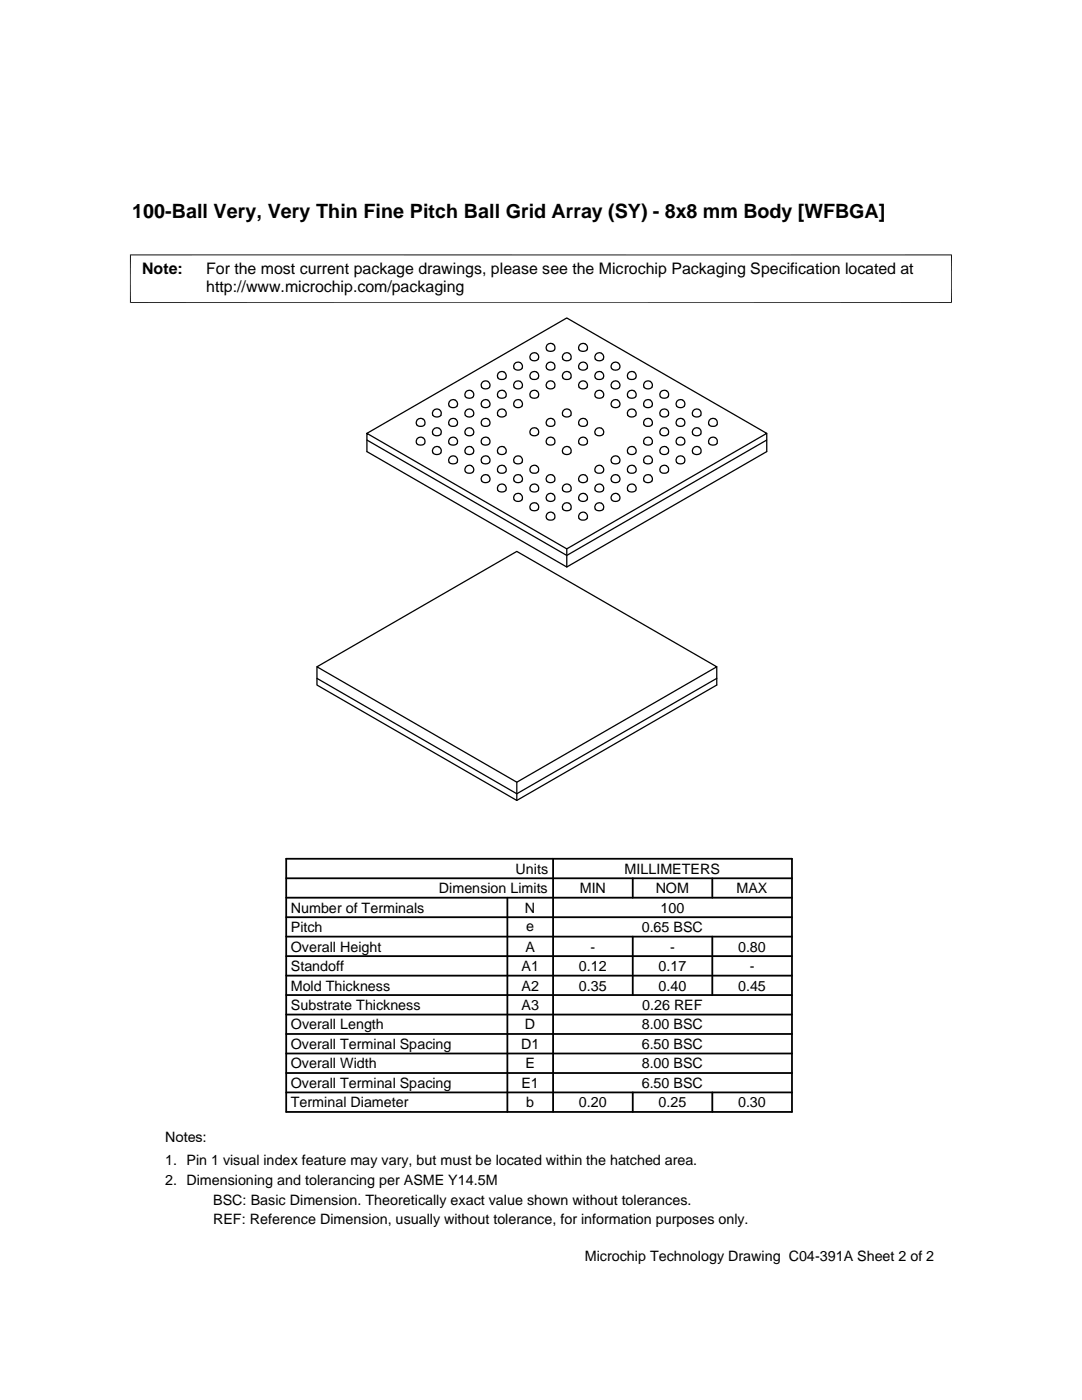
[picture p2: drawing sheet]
<svg xmlns="http://www.w3.org/2000/svg" width="216mm" height="279mm" viewBox="0 0 216 279" stroke-linecap="round" stroke-linejoin="round" font-family="sans-serif">
<g fill="none" stroke="#000" stroke-width=".25">
<path d="M92.9 78.2a.84 .84 0 0 1 1.4-.1 .84 .84 0 0 1-.3 1.3 .81 .81 0 0 1-1.1-.1 .81 .81 0 0 1 0-1.1zM96.2 76.3a.87 .87 0 0 1 1.3-.1 .87 .87 0 0 1 0 1.2 .87 .87 0 0 1-1.2 .1 .81 .81 0 0 1-.1-1.2zM99.4 78.2a.84 .84 0 0 1 1.4-.1 .84 .84 0 0 1-.3 1.3 .81 .81 0 0 1-1.1-.2 .81 .81 0 0 1 0-1zM99.4 74.5a.84 .84 0 0 1 1.4-.1 .84 .84 0 0 1-.3 1.3 .83 .83 0 0 1-1.1-.2 .83 .83 0 0 1 0-1zM105.9 78.2a.87 .87 0 0 1 1.3-.2 .87 .87 0 0 1 .1 1.3 .87 .87 0 0 1-1.3 .1 .75 .75 0 0 1-.1-1.2zM105.9 74.5a.87 .87 0 0 1 1.3-.2 .87 .87 0 0 1 .1 1.2 .87 .87 0 0 1-1.3 .1 .75 .75 0 0 1-.1-1.1zM109.2 68.9a.86 .86 0 0 1 1.2-.2 .86 .86 0 0 1 .1 1.2 .86 .86 0 0 1-1.2 .1 .74 .74 0 0 1-.1-1.1zM109.2 72.6a.86 .86 0 0 1 1.2-.2 .86 .86 0 0 1 .1 1.2 .86 .86 0 0 1-1.2 .1 .73 .73 0 0 1-.1-1.1zM109.2 76.3a.86 .86 0 0 1 1.2-.1 .86 .86 0 0 1 .1 1.2 .86 .86 0 0 1-1.2 .1 .73 .73 0 0 1-.1-1.2zM112.4 70.7a.86 .86 0 0 1 1.2-.2 .86 .86 0 0 1 .2 1.3 .86 .86 0 0 1-1.3 .1 .73 .73 0 0 1-.1-1.2zM112.4 74.5a.86 .86 0 0 1 1.2-.2 .86 .86 0 0 1 .2 1.2 .86 .86 0 0 1-1.3 .1 .74 .74 0 0 1-.1-1.1zM115.6 68.9a.85 .85 0 0 1 1.2-.3 .85 .85 0 0 1 .3 1.1 .85 .85 0 0 1-1.1 .4l-.2-.1a.74 .74 0 0 1-.2-1.1z"/>
<path d="M115.6 72.6a.87 .87 0 0 1 1.3-.2 .87 .87 0 0 1 .1 1.3 .87 .87 0 0 1-1.2 0 .73 .73 0 0 1-.2-1.1zM115.6 76.3a.87 .87 0 0 1 1.3-.1 .87 .87 0 0 1 .1 1.2 .87 .87 0 0 1-1.2 .1 .73 .73 0 0 1-.2-1.2zM118.9 78.2a.84 .84 0 0 1 1.3-.1 .84 .84 0 0 1-.3 1.3 .81 .81 0 0 1-1-.1 .81 .81 0 0 1 0-1.1zM118.9 70.7a.87 .87 0 0 1 1.2-.2 .87 .87 0 0 1 .2 1.3 .87 .87 0 0 1-1.3 .1 .73 .73 0 0 1-.1-1.2zM118.9 74.5a.84 .84 0 0 1 1.3-.1 .84 .84 0 0 1-.3 1.3 .82 .82 0 0 1-1-.2 .82 .82 0 0 1 0-1zM122.1 72.6a.87 .87 0 0 1 1.3-.2 .87 .87 0 0 1 .1 1.3 .87 .87 0 0 1-1.3 0 .73 .73 0 0 1-.1-1.1zM122.1 76.3a.87 .87 0 0 1 1.3-.1 .87 .87 0 0 1 .1 1.2 .87 .87 0 0 1-1.3 .1 .73 .73 0 0 1-.1-1.2zM125.4 78.2a.84 .84 0 0 1 1.3-.1 .84 .84 0 0 1-.3 1.3 .81 .81 0 0 1-1-.2 .81 .81 0 0 1 0-1zM125.4 74.5a.84 .84 0 0 1 1.3-.1 .84 .84 0 0 1-.3 1.3 .83 .83 0 0 1-1-.2 .83 .83 0 0 1 0-1zM128.6 76.3a.87 .87 0 0 1 1.3-.1 .87 .87 0 0 1 .1 1.2 .87 .87 0 0 1-1.3 .1 .81 .81 0 0 1-.1-1.2zM131.8 78.2a.87 .87 0 0 1 1.3-.2 .87 .87 0 0 1 .1 1.3 .87 .87 0 0 1-1.2 .1 .75 .75 0 0 1-.2-1.2zM73.2 86.5l39.9-23 39.9 23-39.9 23-39.9-23v3.6l39.9 23.1 39.9-23.1v-3.6"/>
<path d="M73.2 87.8l39.9 23 39.9-23M83.2 83.8a.86 .86 0 0 1 1.3-.2 .86 .86 0 0 1 .1 1.3 .86 .86 0 0 1-1.2 .1 .74 .74 0 0 1-.2-1.2zM83.2 87.6a.86 .86 0 0 1 1.3-.2 .86 .86 0 0 1 .1 1.2 .86 .86 0 0 1-1.2 .1 .74 .74 0 0 1-.2-1.1zM86.5 82a.87 .87 0 0 1 1.2-.2 .87 .87 0 0 1 .2 1.2 .87 .87 0 0 1-1.3 .1 .7 .7 0 0 1-.1-1.1zM86.5 89.4a.87 .87 0 0 1 1.2-.1 .87 .87 0 0 1 .2 1.2 .87 .87 0 0 1-1.3 .1 .73 .73 0 0 1-.1-1.2zM86.5 85.7a.87 .87 0 0 1 1.2-.2 .87 .87 0 0 1 .1 1.3 .87 .87 0 0 1-1.2 0 .73 .73 0 0 1-.1-1.1zM89.7 87.6a.84 .84 0 0 1 1.4-.1 .84 .84 0 0 1-.4 1.3 .81 .81 0 0 1-1-.2 .81 .81 0 0 1 0-1zM89.7 91.3a.85 .85 0 0 1 1.2-.3 .85 .85 0 0 1 .3 1.1 .85 .85 0 0 1-1.1 .4h-.3a.74 .74 0 0 1-.1-1.2zM89.7 80.1a.87 .87 0 0 1 1.3-.2 .87 .87 0 0 1 .1 1.2 .87 .87 0 0 1-1.3 .1 .73 .73 0 0 1-.1-1.1zM89.7 83.8a.84 .84 0 0 1 1.4 0 .84 .84 0 0 1-.4 1.3 .82 .82 0 0 1-1-.2 .82 .82 0 0 1 0-1.1zM92.9 82a.87 .87 0 0 1 1.3-.2 .87 .87 0 0 1 .1 1.2 .87 .87 0 0 1-1.2 .1 .7 .7 0 0 1-.2-1.1zM92.9 89.4a.87 .87 0 0 1 1.3-.1 .87 .87 0 0 1 .1 1.2 .87 .87 0 0 1-1.2 .1 .73 .73 0 0 1-.2-1.2z"/>
<path d="M92.9 93.2a.84 .84 0 0 1 1.4-.1 .84 .84 0 0 1-.3 1.3 .81 .81 0 0 1-1.1-.2 .81 .81 0 0 1 0-1zM93 85.7a.87 .87 0 0 1 1.2-.2 .87 .87 0 0 1 .1 1.3 .87 .87 0 0 1-1.2 0 .73 .73 0 0 1-.1-1.1zM96.2 87.6a.84 .84 0 0 1 1.3-.1 .84 .84 0 0 1-.3 1.3 .81 .81 0 0 1-1-.2 .81 .81 0 0 1 0-1zM96.2 80.1a.87 .87 0 0 1 1.2-.2 .87 .87 0 0 1 .2 1.2 .87 .87 0 0 1-1.3 .1 .82 .82 0 0 1-.1-1.1zM96.2 91.3a.86 .86 0 0 1 1.1-.3 .86 .86 0 0 1 .4 1.1 .86 .86 0 0 1-1.1 .4 .72 .72 0 0 1-.4-1.2zM96.2 95.1a.87 .87 0 0 1 1.2-.2 .87 .87 0 0 1 .2 1.2 .87 .87 0 0 1-1.3 .1 .8 .8 0 0 1-.1-1.1zM96.2 83.8a.84 .84 0 0 1 1.3-.1 .84 .84 0 0 1-.3 1.4 .83 .83 0 0 1-1-.2 .83 .83 0 0 1 0-1.1zM99.4 96.9a.84 .84 0 0 1 1.4-.1 .84 .84 0 0 1-.3 1.3 .81 .81 0 0 1-1.1-.1 .81 .81 0 0 1 0-1.1zM99.4 81.9a.87 .87 0 0 1 1.3-.1 .87 .87 0 0 1 .1 1.2 .87 .87 0 0 1-1.3 .1l-.1-.2a.85 .85 0 0 1 0-1zM99.4 89.4a.87 .87 0 0 1 1.3-.1 .87 .87 0 0 1 .1 1.2 .87 .87 0 0 1-1.3 .1 .82 .82 0 0 1-.1-1.2zM99.4 93.2a.85 .85 0 0 1 1.2-.3 .85 .85 0 0 1 .3 1.1 .85 .85 0 0 1-1.1 .4 .73 .73 0 0 1-.4-1.2zM102.7 91.3a.87 .87 0 0 1 1.2-.2 .87 .87 0 0 1 .2 1.3 .87 .87 0 0 1-1.3 .1 .76 .76 0 0 1-.1-1.2z"/>
<path d="M105.9 96.9a.87 .87 0 0 1 1.3-.2 .87 .87 0 0 1 .1 1.3 .87 .87 0 0 1-1.3 .1 .75 .75 0 0 1-.1-1.2zM105.9 93.2a.86 .86 0 0 1 1.3-.2 .86 .86 0 0 1 .1 1.2 .86 .86 0 0 1-1.3 .1 .75 .75 0 0 1-.1-1.1zM109.2 95.1a.86 .86 0 0 1 1.2-.2 .86 .86 0 0 1 .1 1.2 .86 .86 0 0 1-1.2 .1 .73 .73 0 0 1-.1-1.1zM109.2 98.8a.86 .86 0 0 1 1.2-.2 .86 .86 0 0 1 .1 1.2 .86 .86 0 0 1-1.2 .1 .73 .73 0 0 1-.1-1.1zM109.2 83.8a.86 .86 0 0 1 1.2-.2 .86 .86 0 0 1 .1 1.3 .86 .86 0 0 1-1.2 .1 .74 .74 0 0 1-.1-1.2zM109.2 87.6a.86 .86 0 0 1 1.2-.2 .86 .86 0 0 1 .1 1.2 .86 .86 0 0 1-1.2 .1 .74 .74 0 0 1-.1-1.1zM112.4 82a.86 .86 0 0 1 1.2-.2 .86 .86 0 0 1 .2 1.2 .86 .86 0 0 1-1.3 .1 .7 .7 0 0 1-.1-1.1zM112.4 89.4a.86 .86 0 0 1 1.2-.1 .86 .86 0 0 1 .2 1.2 .86 .86 0 0 1-1.3 .1 .73 .73 0 0 1-.1-1.2zM112.4 96.9a.86 .86 0 0 1 1.2-.2 .86 .86 0 0 1 .2 1.3 .86 .86 0 0 1-1.3 .1 .74 .74 0 0 1-.1-1.2zM115.6 87.6a.84 .84 0 0 1 1.4-.1 .84 .84 0 0 1-.3 1.3 .81 .81 0 0 1-1.1-.2 .81 .81 0 0 1 0-1zM115.6 95.1a.87 .87 0 0 1 1.3-.2 .87 .87 0 0 1 .1 1.2 .87 .87 0 0 1-1.2 .1 .73 .73 0 0 1-.2-1.1zM115.6 98.8a.87 .87 0 0 1 1.3-.2 .87 .87 0 0 1 .1 1.3 .87 .87 0 0 1-1.2 0 .73 .73 0 0 1-.2-1.1z"/>
<path d="M115.6 83.8a.84 .84 0 0 1 1.4 0 .84 .84 0 0 1-.3 1.3 .82 .82 0 0 1-1.1-.2 .82 .82 0 0 1 0-1.1zM118.9 96.9a.84 .84 0 0 1 1.3-.1 .84 .84 0 0 1-.3 1.3 .81 .81 0 0 1-1-.1 .81 .81 0 0 1 0-1.1zM118.9 93.2a.84 .84 0 0 1 1.3-.1 .84 .84 0 0 1-.3 1.3 .81 .81 0 0 1-1-.2 .81 .81 0 0 1 0-1zM118.9 85.7a.87 .87 0 0 1 1.2-.2 .87 .87 0 0 1 .2 1.3 .87 .87 0 0 1-1.3 0 .73 .73 0 0 1-.1-1.1zM122.1 91.3a.85 .85 0 0 1 1.2-.3 .85 .85 0 0 1 .3 1.1 .85 .85 0 0 1-1.1 .4h-.3a.74 .74 0 0 1-.1-1.2zM122.1 95.1a.87 .87 0 0 1 1.3-.2 .87 .87 0 0 1 .1 1.2 .87 .87 0 0 1-1.3 .1 .73 .73 0 0 1-.1-1.1zM122.1 80.1a.87 .87 0 0 1 1.3-.2 .87 .87 0 0 1 .1 1.2 .87 .87 0 0 1-1.3 .1 .73 .73 0 0 1-.1-1.1zM122.1 98.8a.87 .87 0 0 1 1.3-.2 .87 .87 0 0 1 .1 1.3 .87 .87 0 0 1-1.3 0 .73 .73 0 0 1-.1-1.1zM125.4 96.9a.84 .84 0 0 1 1.3-.1 .84 .84 0 0 1-.3 1.3 .81 .81 0 0 1-1-.1 .81 .81 0 0 1 0-1.1zM125.4 81.9a.87 .87 0 0 1 1.2-.1 .87 .87 0 0 1 .1 1.2 .87 .87 0 0 1-1.2 .1l-.2-.2a.85 .85 0 0 1 .1-1zM125.4 89.4a.87 .87 0 0 1 1.2-.1 .87 .87 0 0 1 .1 1.2 .87 .87 0 0 1-1.2 .1 .82 .82 0 0 1-.1-1.2zM125.4 93.2a.85 .85 0 0 1 1.1-.3 .85 .85 0 0 1 .3 1.1 .85 .85 0 0 1-1.1 .4 .73 .73 0 0 1-.3-1.2z"/>
<path d="M128.6 87.6a.84 .84 0 0 1 1.3-.1 .84 .84 0 0 1-.3 1.3 .81 .81 0 0 1-1-.2 .81 .81 0 0 1 0-1zM128.6 83.8a.84 .84 0 0 1 1.4 0 .84 .84 0 0 1-.4 1.3 .83 .83 0 0 1-1-.2 .83 .83 0 0 1 0-1.1zM128.6 91.3a.85 .85 0 0 1 1.2-.3 .85 .85 0 0 1 .3 1.2 .85 .85 0 0 1-1.1 .3h-.3a.83 .83 0 0 1-.1-1.2zM128.6 95a.87 .87 0 0 1 1.3-.1 .87 .87 0 0 1 .1 1.2 .87 .87 0 0 1-1.3 .1 .8 .8 0 0 1-.1-1.2zM128.6 80.1a.87 .87 0 0 1 1.3-.2 .87 .87 0 0 1 .1 1.3 .87 .87 0 0 1-1.3 0 .82 .82 0 0 1-.1-1.1zM131.8 93.2a.86 .86 0 0 1 1.3-.2 .86 .86 0 0 1 .1 1.2 .86 .86 0 0 1-1.2 .1 .75 .75 0 0 1-.2-1.1zM135.1 87.6a.87 .87 0 0 1 1.2-.2 .87 .87 0 0 1 .2 1.2 .87 .87 0 0 1-1.3 .1 .75 .75 0 0 1-.1-1.1zM135.1 83.8a.87 .87 0 0 1 1.2-.2 .87 .87 0 0 1 .2 1.3 .87 .87 0 0 1-1.3 .1 .75 .75 0 0 1-.1-1.2zM135.1 91.3a.87 .87 0 0 1 1.2-.2 .87 .87 0 0 1 .2 1.3 .87 .87 0 0 1-1.3 .1 .76 .76 0 0 1-.1-1.2zM138.3 82a.86 .86 0 0 1 1.3-.2 .86 .86 0 0 1 .1 1.2 .86 .86 0 0 1-1.2 .1 .7 .7 0 0 1-.2-1.1zM138.3 89.4a.86 .86 0 0 1 1.3-.1 .86 .86 0 0 1 .1 1.2 .86 .86 0 0 1-1.2 .1 .73 .73 0 0 1-.2-1.2zM138.3 85.7a.86 .86 0 0 1 1.3-.2 .86 .86 0 0 1 .1 1.3 .86 .86 0 0 1-1.2 0 .73 .73 0 0 1-.2-1.1z"/>
<path d="M141.6 83.8a.86 .86 0 0 1 1.2-.2 .86 .86 0 0 1 .1 1.3 .86 .86 0 0 1-1.2 .1 .74 .74 0 0 1-.1-1.2zM141.6 87.6a.86 .86 0 0 1 1.2-.2 .86 .86 0 0 1 .1 1.2 .86 .86 0 0 1-1.2 .1 .74 .74 0 0 1-.1-1.1zM105.9 100.7a.87 .87 0 0 1 1.3-.2 .87 .87 0 0 1 .1 1.2 .87 .87 0 0 1-1.3 .1 .76 .76 0 0 1-.1-1.1zM109.2 102.5a.84 .84 0 0 1 1.1-.2 .84 .84 0 0 1 .3 1.1 .84 .84 0 0 1-1.1 .4l-.2-.1a.73 .73 0 0 1-.1-1.2zM112.4 100.7a.86 .86 0 0 1 1.2-.2 .86 .86 0 0 1 .2 1.2 .86 .86 0 0 1-1.3 .1 .74 .74 0 0 1-.1-1.1zM113.1 109.5v3.7M115.6 102.6a.84 .84 0 0 1 1.4-.1 .84 .84 0 0 1-.3 1.3 .81 .81 0 0 1-1.1-.2 .81 .81 0 0 1 0-1zM118.9 100.7a.85 .85 0 0 1 1.1-.3 .85 .85 0 0 1 .4 1.1 .85 .85 0 0 1-1.1 .4l-.3-.1a.74 .74 0 0 1-.1-1.1zM63.2 133.1l39.9-23.1 39.9 23.1-39.9 23zM63.2 135.4l39.9 23 39.9-23M143 133.1v3.6l-39.9 23-39.9-23v-3.6M103.1 156.1v3.6"/>
<circle cx="103.4" cy="73.1" r=".87"/>
<circle cx="103.4" cy="76.8" r=".87"/>
<circle cx="106.6" cy="71.2" r=".87"/>
<circle cx="103.4" cy="95.6" r=".87"/>
<circle cx="103.4" cy="99.3" r=".87"/>
<circle cx="103.4" cy="80.6" r=".87"/>
<circle cx="106.6" cy="86.2" r=".87"/>
<circle cx="132.5" cy="82.5" r=".87"/>
<circle cx="132.5" cy="86.2" r=".87"/>
<circle cx="132.5" cy="89.9" r=".87"/>
<circle cx="135.8" cy="80.6" r=".87"/>
</g>
<path d="M26 50.8v9.7M189.9 50.8v9.7M189.9 50.9h-164M25.9 60.4h164" fill="none" stroke="#000" stroke-width=".2"/>
<g fill="none" stroke="#000" stroke-width=".36">
<path d="M57.1 171.4h100.9v50.5h-100.9zM57.1 179.2h100.9M57.1 175.3h100.9M101.2 179.2v42.7M110.4 171.4v50.5M126.3 175.3v3.9M142.1 175.3v3.9M57.1 190.8h100.9M57.1 186.9h100.9M57.1 183h100.9M57.1 194.7h100.9M57.1 198.6h100.9"/>
<path d="M126.3 186.9v11.7M142.1 186.9v11.7M57.1 206.4h100.9M57.1 202.5h100.9M57.1 214.1h100.9M57.1 210.2h100.9M57.1 218h100.9M126.3 218v3.9M142.1 218v3.9"/>
</g>
<text font-size="3.9" x="26.4" y="43.5">100-Ball Very, Very Thin Fine Pitch Ball Grid Array (SY) - 8x8 mm Body [WFBGA]</text>
<g font-size="3.2">
<text x="28.4" y="54.6">Note:</text>
<text x="41.1" y="54.6">For the most current package drawings, please see the Microchip Packaging Specification located at</text>
<text x="41.1" y="58.3">http://www.microchip.com/packaging</text>
</g>
<g font-size="2.9">
<text x="87.6" y="178.2">Dimension Limits</text>
<text x="102.9" y="174.4">Units</text>
<text x="115.7" y="178.2">MIN</text>
<text x="124.6" y="174.4">MILLIMETERS</text>
<text x="130.8" y="178.2">NOM</text>
<text x="147" y="178.2">MAX</text>
<text x="58" y="182.1">Number of Terminals</text>
<text x="104.8" y="182.1">N</text>
<text x="105" y="185.7">e</text>
<text x="131.8" y="182.1">100</text>
<text x="58" y="189.9">Overall Height</text>
<text x="58" y="186">Pitch</text>
<text x="104.8" y="189.9">A</text>
<text x="117.8" y="189.9">-</text>
<text x="128" y="186">0.65 BSC</text>
<text x="133.7" y="189.9">-</text>
<text x="147.3" y="189.9">0.80</text>
<text x="58" y="193.8">Standoff</text>
<text x="58" y="197.7">Mold Thickness</text>
<text x="104.1" y="193.8">A1</text>
<text x="104.1" y="197.7">A2</text>
<text x="115.5" y="197.7">0.35</text>
<text x="115.5" y="193.8">0.12</text>
<text x="131.4" y="193.8">0.17</text>
<text x="131.4" y="197.7">0.40</text>
<text x="147.3" y="197.7">0.45</text>
<text x="149.6" y="193.8">-</text>
<text x="58" y="201.6">Substrate Thickness</text>
<text x="104.1" y="201.5">A3</text>
<text x="128.1" y="201.6">0.26 REF</text>
<text x="58" y="205.4">Overall Length</text>
<text x="58" y="209.3">Overall Terminal Spacing</text>
<text x="104" y="209.3">D1</text>
<text x="104.8" y="205.4">D</text>
<text x="128" y="205.4">8.00 BSC</text>
<text x="128" y="209.3">6.50 BSC</text>
<text x="58" y="213.2">Overall Width</text>
<text x="104.8" y="213.2">E</text>
<text x="128" y="213.2">8.00 BSC</text>
<text x="58" y="221">Terminal Diameter</text>
<text x="58" y="217.1">Overall Terminal Spacing</text>
<text x="104" y="217.1">E1</text>
<text x="105" y="221">b</text>
<text x="115.5" y="221">0.20</text>
<text x="128" y="217.1">6.50 BSC</text>
<text x="131.4" y="221">0.25</text>
<text x="147.3" y="221">0.30</text>
<text x="32.9" y="228">Notes:</text>
<text x="32.9" y="232.6">1. Pin 1 visual index feature may vary, but must be located within the hatched area.</text>
<text x="32.9" y="236.5">2. Dimensioning and tolerancing per ASME Y14.5M</text>
<text x="42.5" y="244.3">REF: Reference Dimension, usually without tolerance, for information purposes only.</text>
<text x="42.5" y="240.6">BSC: Basic Dimension. Theoretically exact value shown without tolerances.</text>
<text x="116.7" y="251.7">Microchip Technology Drawing C04-391A Sheet 2 of 2</text>
</g>
</svg>
